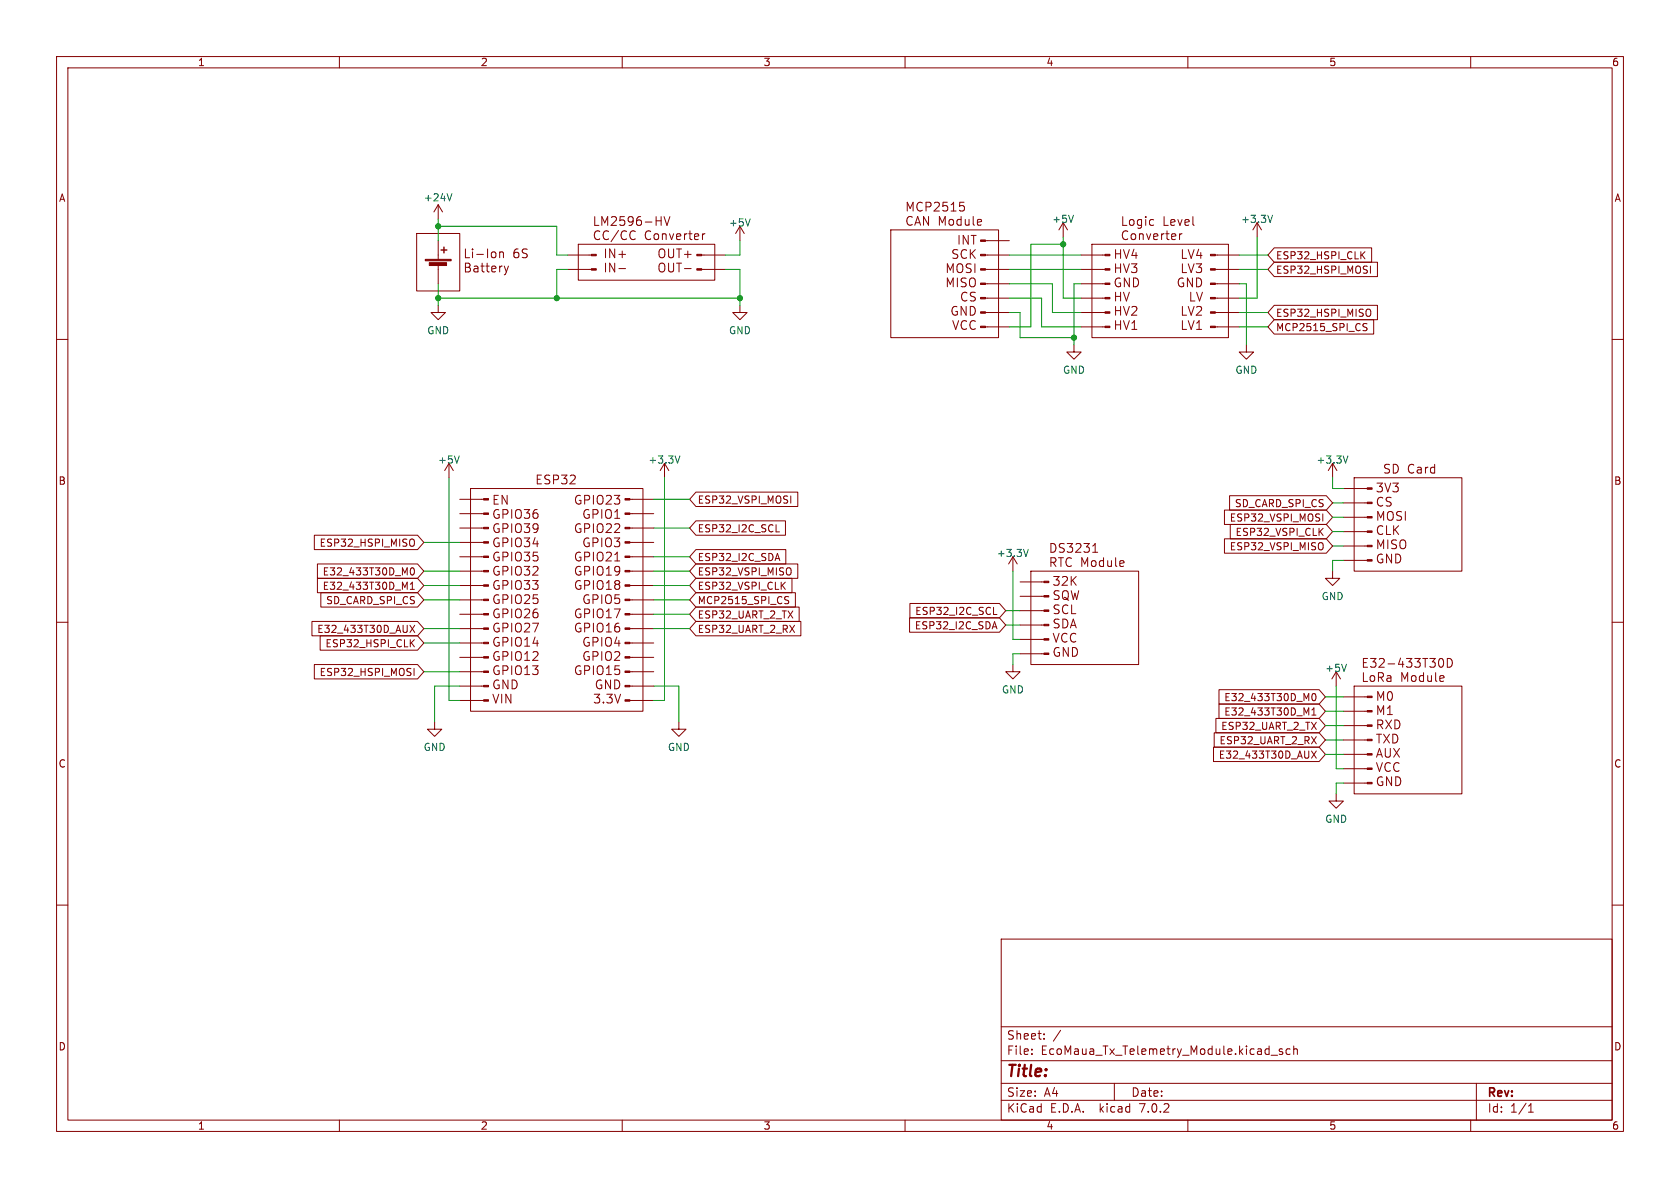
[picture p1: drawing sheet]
<svg xmlns="http://www.w3.org/2000/svg" width="297mm" height="210mm" viewBox="0 0 297 210" stroke-linecap="round" stroke-linejoin="round" font-family="sans-serif">
<g fill="none" stroke="#840000" stroke-width=".18">
<path d="M10 10h277v190h-277zM12 12h273v186h-273zM60 10v2M110 10v2M160 10v2M210 10v2M260 10v2M77.5 36.2v2.5M77.5 36.2l-.8 1.3M77.5 36.2l.7 1.3M117.4 38.3l.5 1.5 .5-1.5M169.7 35.8h.7"/>
<path d="M170.2 36.3l.3 .3v.4l-.3 .3M173.5 38.9v.3l-.7 .1M188 39.4l-.8 1.2M188 39.4v2.5M188 39.4l.7 1.2M222.2 39.4l-.7 1.2M222.2 39.4v2.5M222.2 39.4l.8 1.2M10 60h2M73.7 41.3h7.6v10.1h-7.6zM77.5 54v1.2h1.2l-1.2 1.3-1.3-1.3h1.3M77.5 42.5v3.3"/>
<path d="M77.5 46.9v3.3M88.3 44.5v1.1M88.3 44.7l.3-.2 .3 .1 .1 1M89.1 47l.4 1.1M89.5 48.1l-.1 .3M89.9 47l-.4 1.1M100.3 45.1h4.2M100.3 47.6h4.2M102.2 43.2h24.2v6.3h-24.2zM109.4 47.5h1.2M112.2 40.9l.1 .1M112.3 42.2l-.1 .1"/>
<path d="M121 47.5h1.2M124.1 45.1h4.2M124.1 47.6h4.2M124.2 41.3v1.1M124.6 41.3l-.3 .1-.1 .2M130.8 54v1.2h1.3l-1.3 1.3-1.3-1.3h1.3M130.8 40l-.8 1.3M130.8 40v2.5M130.8 40l.8 1.3M157.5 40.6h19v19.1h-19zM174.2 45.1h4.2M174.2 47.6h4.2"/>
<path d="M174.2 50.2h4.2M174.2 52.7h4.2M174.2 55.2h4.2M174.2 57.8h4.2M174.2 42.5h4.2M191.1 45.1h4.3M191.1 47.6h4.3M191.1 50.2h4.3M191.1 52.7h4.3M191.1 55.2h4.3M191.1 57.8h4.3M193 43.2h24.2v16.5h-24.2z"/>
<path d="M208.5 41.3v1.1M209 41.3l-.3 .1-.2 .2M214.9 45.1h4.2M214.9 47.6h4.2M214.9 50.2h4.2M214.9 52.7h4.2M214.9 55.2h4.2M214.9 57.8h4.2M225.3 56.5h17.5v2.6h-17.5l-1.1-1.3zM225.3 43.8h17.2v2.6h-17.2l-1.1-1.3zM225.3 46.4h18.2v2.5h-18.2l-1.1-1.3zM225.3 54h18.2v2.5h-18.2l-1.1-1.3z"/>
<path d="M240.8 45l.5 .8M241.2 57.8l.3 .1 .2 .3-.3 .3h-.3M241.2 57.2l.5 .1M241.3 44.5l-.7 .7M242.2 54.7a.9 .9 0 0 1 0 1.2M242.3 47v1.3M285 60h2M189.9 61v1.2h1.2l-1.2 1.3-1.3-1.3h1.3M220.3 61v1.2h1.3l-1.3 1.3-1.2-1.3h1.2M55.6 94.6h18.2l1.1 1.3-1.1 1.3h-18.2zM56.1 99.7h17.7l1.1 1.3-1.1 1.2h-17.7zM73 95.3l.1 .1a.81 .81 0 0 1-.1 1.2"/>
<path d="M79.4 81.9l-.8 1.3M79.4 81.9v2.6M79.4 81.9l.7 1.3M81.3 88.3h4.2M81.3 90.8h4.2M81.3 93.3h4.2M81.3 95.9h4.2M81.3 98.4h4.2M83.2 86.4h30.5v39.3h-30.5zM108.7 99.2h.9M111.4 88.3h4.2M111.4 90.8h4.2"/>
<path d="M111.4 93.3h4.2M111.4 95.9h4.2M111.4 98.4h4.2M117.5 81.9l-.8 1.3M117.5 81.9v2.6M117.5 81.9l.7 1.3M123 99.7h18v2.5h-18l-1.1-1.2zM123 97.2h15.9v2.5h-15.9l-1.1-1.3zM123 92.1h15.9v2.5h-15.9l-1.1-1.3zM123 87h18v2.5h-18l-1.1-1.2zM137.2 94h.6M137.4 97.8l.5 1.3"/>
<path d="M179.1 98.4l-.8 1.3M179.1 98.4v2.6M179.1 98.4l.7 1.3M193.2 97.6h.9M193.5 96.3l.1-.2v1.5M198.6 99.2l.1 .3-.7 .1M216.5 95.2h18l1.1 1.3-1.1 1.3h-18zM216.5 90.2h18l1.1 1.2-1.1 1.3h-18zM217.4 87.6h17.1l1.1 1.3-1.1 1.3h-17.1zM217.5 92.7h17l1.1 1.3-1.1 1.3h-17zM233.4 93.9l.5 .8M233.7 96a.9 .9 0 0 1 0 1.1"/>
<path d="M233.9 90.8v1.3M233.9 93.4l-.7 .7M235.6 81.9l-.8 1.3M235.6 81.9v2.6M235.6 81.9l.7 1.3M237.5 86.4h4.2M237.5 88.9h4.2M237.5 91.4h4.2M237.5 94h4.2M237.5 96.5h4.2M237.5 99.1h4.2M239.4 84.5h19v16.5h-19z"/>
<path d="M10 110h2M55.1 109.9h18.7l1.1 1.2-1.1 1.3h-18.7zM55.6 117.5h18.2l1.1 1.2-1.1 1.3h-18.2zM56.1 102.2h17.7l1.1 1.3-1.1 1.3h-17.7zM56.6 112.4h17.2l1.1 1.3-1.1 1.2h-17.2zM56.7 104.8h17.1l1.1 1.2-1.1 1.3h-17.1zM72.5 110.5l.8 1.3M72.5 104.2h.8M72.5 103.3l.4-.4v1.3M72.7 100.5l.1-.1a.68 .68 0 0 1 .5 .6 .68 .68 0 0 1-.5 .6l-.1-.1-.2-.3zM72.7 113.6l.6 .7M73.2 118.2v1.2"/>
<path d="M73.3 113.1l-.8 .7M73.3 110.5l-.8 1.3M81.3 101h4.2M81.3 103.5h4.2M81.3 106h4.2M81.3 108.6h4.2M81.3 111.1h4.2M81.3 113.7h4.2M81.3 116.2h4.2M81.3 118.7h4.2M111.4 101h4.2M111.4 103.5h4.2"/>
<path d="M111.4 106h4.2M111.4 108.6h4.2M111.4 111.1h4.2M111.4 113.7h4.2M111.4 116.2h4.2M111.4 118.7h4.2M123 102.2h17v2.6h-17l-1.1-1.3zM123 107.3h18.3v2.6h-18.3l-1.1-1.3zM123 109.9h18.6v2.5h-18.6l-1.1-1.3zM123 104.8h17.6v2.5h-17.6l-1.1-1.3zM139 106.1l.3 .1 .1 .3-.2 .2h-.3M139 105.5h.4"/>
<path d="M160.8 109.2h15.9l1.1 1.3-1.1 1.3h-15.9zM160.9 106.7h15.8l1.1 1.3-1.1 1.2h-15.8zM175.5 110.8h.6M175.6 108.6h.7M175.8 109.9l.5 1.3M179.1 117.5v1.2h1.2l-1.2 1.3-1.3-1.3h1.3M180.3 102.9h4.3M180.3 105.4h4.3M180.3 108h4.3M180.3 110.5h4.3M180.3 113h4.3M180.3 115.6h4.3"/>
<path d="M182.2 101h19.1v16.5h-19.1zM235.6 101v1.2h1.3l-1.3 1.3-1.3-1.3h1.3M236.2 118.7l-.7 1.3M236.2 118.7v2.6M236.2 118.7l.8 1.3M254.7 116.4a.83 .83 0 0 1 .4 1.4l-.4 .1M255.2 119.5l.1 .3-.8 .1M255.9 116.4a.78 .78 0 0 1 .9 .8 .78 .78 0 0 1-.9 .7zM285 110h2M76.8 127.6v1.3h1.3l-1.3 1.3-1.2-1.3h1.2M81.3 121.3h4.2M81.3 123.8h4.2"/>
<path d="M111.4 121.3h4.2M111.4 123.8h4.2M120 127.6v1.3h1.3l-1.3 1.3-1.3-1.3h1.3M214.5 132.1h18.7l1.1 1.3-1.1 1.2h-18.7zM214.7 129.5h18.5l1.1 1.3-1.1 1.3h-18.5zM215 127h18.2l1.1 1.3-1.1 1.2h-18.2zM215.5 124.5h17.7l1.1 1.2-1.1 1.3h-17.7zM215.5 121.9h17.7l1.1 1.3-1.1 1.3h-17.7zM231.9 132.8l.8 1.2M231.9 126.4h.7M231.9 125.5l.4-.4v1.3M232 122.7l.2-.1a.68 .68 0 0 1 .5 .6 .68 .68 0 0 1-.5 .7l-.2-.2-.1-.3z"/>
<path d="M232.7 132.8l-.8 1.2M237.5 123.2h4.2M237.5 125.7h4.2M237.5 128.3h4.2M237.5 130.8h4.2M237.5 133.4h4.2M237.5 135.9h4.2M237.5 138.4h4.2M239.4 121.3h19v19h-19zM10 160h2M236.2 140.3v1.3h1.3l-1.3 1.3-1.3-1.3h1.3M285 160h2"/>
<path d="M177 166h108v32h-108zM60 198v2M110 198v2M160 198v2M177 194.5h108M177 191.5h108M177 187.5h108M177 181.5h108M182.4 186.3v.1M182.4 185.5v.1M184.6 183.6v.1M184.6 182.8v.1"/>
<path d="M197 191.5v3M210 198v2M224.7 186.5h1.2M226.7 185.5l-.3-.1-.3 .2 .1 .2 .5 .2v.3h-.6M228.1 185.5l-.5-.1-.2 .3v.4l.1 .2h.6M228.7 185.5l.2-.1 .4 .1 .1 .9M228.7 184.9v1.5M260 198v2M261 191.5v6.5M270.2 196.6h.9M270.2 195.5l.4-.4v1.5"/>
</g>
<path d="M79.9 34.2l-.4 1.3M132.6 38.7l-.4 1.3M189.8 38.1l-.4 1.2M225 38.1l-.5 1.2M81.2 80.6l-.4 1.3M120.2 80.6l-.4 1.3M181.8 97.1l-.4 1.3M238.3 80.6l-.4 1.3M238 117.4l-.4 1.3" fill="none" stroke="#006464" stroke-width=".18"/>
<g fill="#840000" stroke="#840000" stroke-width=".18">
<path d="M75.2 45.8h4.6v.3h-4.6z"/>
<path d="M75.9 46.4h3v.5h-3z"/>
<path d="M184.6 102.7h.8v.3h-.8z"/>
<path d="M184.6 105.3h.8v.2h-.8z"/>
<path d="M184.6 107.8h.8v.3h-.8z"/>
<path d="M184.6 110.4h.8v.2h-.8z"/>
<path d="M184.6 112.9h.8v.3h-.8z"/>
<path d="M184.6 115.4h.8v.3h-.8z"/>
<path d="M85.5 88.1h.9v.3h-.9z"/>
<path d="M85.5 90.7h.9v.2h-.9z"/>
<path d="M85.5 93.2h.9v.3h-.9z"/>
<path d="M85.5 95.8h.9v.2h-.9z"/>
<path d="M85.5 98.3h.9v.3h-.9z"/>
<path d="M85.5 100.8h.9v.3h-.9z"/>
<path d="M85.5 103.4h.9v.2h-.9z"/>
<path d="M85.5 105.9h.9v.3h-.9z"/>
<path d="M85.5 108.5h.9v.2h-.9z"/>
<path d="M85.5 111h.9v.3h-.9z"/>
<path d="M85.5 113.5h.9v.3h-.9z"/>
<path d="M85.5 116.1h.9v.2h-.9z"/>
<path d="M85.5 118.6h.9v.3h-.9z"/>
<path d="M85.5 121.2h.9v.2h-.9z"/>
<path d="M85.5 123.7h.9v.3h-.9z"/>
<path d="M241.7 123.1h.9v.2h-.9z"/>
<path d="M241.7 125.6h.9v.3h-.9z"/>
<path d="M241.7 128.1h.9v.3h-.9z"/>
<path d="M241.7 130.7h.9v.2h-.9z"/>
<path d="M241.7 133.2h.9v.3h-.9z"/>
<path d="M241.7 135.8h.9v.2h-.9z"/>
<path d="M241.7 138.3h.9v.3h-.9z"/>
<path d="M195.4 45h.8v.2h-.8z"/>
<path d="M195.4 47.5h.8v.3h-.8z"/>
<path d="M195.4 50h.8v.3h-.8z"/>
<path d="M195.4 52.6h.8v.2h-.8z"/>
<path d="M195.4 55.1h.8v.3h-.8z"/>
<path d="M195.4 57.7h.8v.2h-.8z"/>
<path d="M214 57.7h.9v.2h-.9z"/>
<path d="M214 55.1h.9v.3h-.9z"/>
<path d="M214 52.6h.9v.2h-.9z"/>
<path d="M214 50h.9v.3h-.9z"/>
<path d="M214 47.5h.9v.3h-.9z"/>
<path d="M214 45h.9v.2h-.9z"/>
<path d="M241.7 86.2h.9v.3h-.9z"/>
<path d="M241.7 88.8h.9v.2h-.9z"/>
<path d="M241.7 91.3h.9v.3h-.9z"/>
<path d="M241.7 93.9h.9v.2h-.9z"/>
<path d="M241.7 96.4h.9v.2h-.9z"/>
<path d="M241.7 98.9h.9v.3h-.9z"/>
<path d="M110.5 123.7h.9v.3h-.9z"/>
<path d="M110.5 121.2h.9v.2h-.9z"/>
<path d="M110.5 118.6h.9v.3h-.9z"/>
<path d="M110.5 116.1h.9v.2h-.9z"/>
<path d="M110.5 113.5h.9v.3h-.9z"/>
<path d="M110.5 111h.9v.3h-.9z"/>
<path d="M110.5 108.5h.9v.2h-.9z"/>
<path d="M110.5 105.9h.9v.3h-.9z"/>
<path d="M110.5 103.4h.9v.2h-.9z"/>
<path d="M110.5 100.8h.9v.3h-.9z"/>
<path d="M110.5 98.3h.9v.3h-.9z"/>
<path d="M110.5 95.8h.9v.2h-.9z"/>
<path d="M110.5 93.2h.9v.3h-.9z"/>
<path d="M110.5 90.7h.9v.2h-.9z"/>
<path d="M110.5 88.1h.9v.3h-.9z"/>
<path d="M173.4 57.7h.8v.2h-.8z"/>
<path d="M173.4 55.1h.8v.3h-.8z"/>
<path d="M173.4 52.6h.8v.2h-.8z"/>
<path d="M173.4 50h.8v.3h-.8z"/>
<path d="M173.4 47.5h.8v.3h-.8z"/>
<path d="M173.4 45h.8v.2h-.8z"/>
<path d="M173.4 42.4h.8v.3h-.8z"/>
<path d="M104.5 45h.9v.2h-.9z"/>
<path d="M104.5 47.5h.9v.3h-.9z"/>
<path d="M123.2 47.5h.9v.3h-.9z"/>
<path d="M123.2 45h.9v.2h-.9z"/>
</g>
<path d="M78 44.2h1M78.5 43.7v1" fill="none" stroke="#840000" stroke-width=".25"/>
<g fill="none" stroke="#009600" stroke-width=".18">
<path d="M77.5 38.7v3.8M77.5 52.7h53.3M77.5 40h20.9v5.1h1.9M77.5 50.2v3.8M100.3 47.6h-1.9v5.1M128.3 47.6h2.5v6.4M130.8 42.5v2.6h-2.5M178.4 50.2h7.7v5h5M178.4 55.2h1.9v4.5h9.6M178.4 52.7h5.7v5.1h7M178.4 47.6h12.7M178.4 45.1h12.7"/>
<path d="M188 41.9v10.8h3.1M188 43.2h-5.8v14.6h-3.8M191.1 50.2h-1.2v10.8M219.1 50.2h1.2v10.8M219.1 55.2h5.1M219.1 57.8h5.1M219.1 47.6h5.1M219.1 45.1h5.1M222.2 41.9v10.8h-3.1M74.9 95.9h6.4M79.4 84.5v39.3h1.9M115.6 88.3h6.3"/>
<path d="M115.6 98.4h6.3M115.6 93.3h6.3M117.5 84.5v39.3h-1.9M235.6 84.5v1.9h1.9M235.6 88.9h1.9M235.6 91.4h1.9M235.6 96.5h1.9M235.6 94h1.9M237.5 99.1h-1.9v1.9M74.9 106h6.4M74.9 103.5h6.4M74.9 111.1h6.4"/>
<path d="M74.9 118.7h6.4M74.9 101h6.4M74.9 113.7h6.4M115.6 106h6.3M115.6 103.5h6.3M115.6 111.1h6.3M115.6 101h6.3M115.6 108.6h6.3M177.8 108h2.5M177.8 110.5h2.5M179.1 101v12h1.2M180.3 115.6h-1.2v1.9"/>
<path d="M81.3 121.3h-4.5v6.3M115.6 121.3h4.4v6.3M234.3 133.4h3.2M234.3 130.8h3.2M234.3 128.3h3.2M234.3 125.7h3.2M234.3 123.2h3.2M236.2 121.3v14.6h1.3M237.5 138.4h-1.3v1.9"/>
</g>
<g fill="#009600" stroke="#009600" stroke-width=".18">
<circle cx="188" cy="43.2" r=".46"/>
<circle cx="189.9" cy="59.7" r=".46"/>
<circle cx="130.8" cy="52.7" r=".46"/>
<circle cx="98.4" cy="52.7" r=".46"/>
<circle cx="77.5" cy="40" r=".46"/>
<circle cx="77.5" cy="52.7" r=".46"/>
</g>
<text font-size="2.8" fill="#840000" x="178" y="190.8">Title:</text>
<g font-size="2.2" fill="#840000">
<text x="104.8" y="40">LM2596-HV</text>
<text x="160" y="37.5">MCP2515</text>
<text x="160" y="40">CAN Module</text>
<text x="198.1" y="40">Logic</text>
<text x="205.5" y="40">Level</text>
<text x="81.9" y="45.7">Li-Ion</text>
<text x="90.6" y="45.7">6S</text>
<text x="104.8" y="42.5">CC/CC</text>
<text x="106.7" y="45.7">IN+</text>
<text x="113.9" y="42.5">Converter</text>
<text x="116.2" y="45.7">OUT+</text>
<text x="168.1" y="45.9">SCK</text>
<text x="169.1" y="43.4">INT</text>
<text x="196.8" y="45.9">HV4</text>
<text x="198.1" y="42.5">Converter</text>
<text x="208.6" y="45.9">LV4</text>
<text x="81.9" y="48.3">Battery</text>
<text x="106.7" y="48.3">IN-</text>
<text x="116.2" y="48.3">OUT-</text>
<text x="167" y="48.4">MOSI</text>
<text x="167" y="50.9">MISO</text>
<text x="169.6" y="53.4">CS</text>
<text x="196.8" y="48.4">HV3</text>
<text x="196.8" y="50.9">GND</text>
<text x="196.8" y="53.4">HV</text>
<text x="207.9" y="50.9">GND</text>
<text x="208.6" y="48.4">LV3</text>
<text x="210.1" y="53.4">LV</text>
<text x="167.9" y="55.9">GND</text>
<text x="168.2" y="58.4">VCC</text>
<text x="196.8" y="55.9">HV2</text>
<text x="196.8" y="58.4">HV1</text>
<text x="208.6" y="55.9">LV2</text>
<text x="208.6" y="58.4">LV1</text>
<text x="244.5" y="83.8">SD Card</text>
<text x="87" y="89.3">EN</text>
<text x="94.6" y="85.7">ESP32</text>
<text x="101.4" y="89.3">GPIO23</text>
<text x="243.2" y="87.1">3V3</text>
<text x="243.2" y="89.7">CS</text>
<text x="87" y="91.8">GPIO36</text>
<text x="87" y="94.3">GPIO39</text>
<text x="101.4" y="94.3">GPIO22</text>
<text x="102.8" y="91.8">GPIO1</text>
<text x="243.2" y="92.2">MOSI</text>
<text x="243.2" y="94.7">CLK</text>
<text x="87" y="96.8">GPIO34</text>
<text x="87" y="99.4">GPIO35</text>
<text x="87" y="101.9">GPIO32</text>
<text x="101.4" y="99.4">GPIO21</text>
<text x="101.4" y="101.9">GPIO19</text>
<text x="102.8" y="96.8">GPIO3</text>
<text x="185.4" y="97.8">DS3231</text>
<text x="185.4" y="100.3">RTC Module</text>
<text x="243.2" y="97.2">MISO</text>
<text x="243.2" y="99.7">GND</text>
<text x="87" y="104.4">GPIO33</text>
<text x="87" y="106.9">GPIO25</text>
<text x="101.4" y="104.4">GPIO18</text>
<text x="102.8" y="106.9">GPIO5</text>
<text x="186.1" y="103.7">32K</text>
<text x="186.1" y="106.2">SQW</text>
<text x="87" y="109.4">GPIO26</text>
<text x="87" y="111.9">GPIO27</text>
<text x="101.4" y="109.4">GPIO17</text>
<text x="101.4" y="111.9">GPIO16</text>
<text x="186.1" y="108.7">SCL</text>
<text x="186.1" y="111.2">SDA</text>
<text x="186.1" y="113.7">VCC</text>
<text x="87" y="114.4">GPIO14</text>
<text x="87" y="116.9">GPIO12</text>
<text x="87" y="119.4">GPIO13</text>
<text x="101.4" y="119.4">GPIO15</text>
<text x="102.8" y="114.4">GPIO4</text>
<text x="102.8" y="116.9">GPIO2</text>
<text x="186.1" y="116.2">GND</text>
<text x="240.7" y="118.1">E32-433T30D</text>
<text x="87" y="121.9">GND</text>
<text x="87" y="124.5">VIN</text>
<text x="104.8" y="124.5">3.3V</text>
<text x="105.1" y="121.9">GND</text>
<text x="240.7" y="120.7">LoRa</text>
<text x="243.2" y="124">M0</text>
<text x="247.5" y="120.7">Module</text>
<text x="243.2" y="126.5">M1</text>
<text x="243.2" y="129">RXD</text>
<text x="243.2" y="131.5">TXD</text>
<text x="243.2" y="134">AUX</text>
<text x="243.2" y="136.6">VCC</text>
<text x="243.2" y="139.1">GND</text>
</g>
<g font-size="2.1" fill="#840000">
<text x="178" y="183.9">Sheet:</text>
<text x="186.2" y="183.9">/</text>
<text x="178" y="186.6">File:</text>
<text x="184" y="186.6">EcoMaua_Tx_Telemetry_Module.kicad_sch</text>
<text x="178" y="196.8">KiCad</text>
<text x="178" y="194">Size:</text>
<text x="184.6" y="194">A4</text>
<text x="185.7" y="196.8">E.D.A.</text>
<text x="194.4" y="196.8">kicad</text>
<text x="200" y="194">Date:</text>
<text x="201.5" y="196.8">7.0.2</text>
<text x="263" y="194.2">Rev:</text>
<text x="263" y="196.8">Id:</text>
<text x="267" y="196.8">1/1</text>
</g>
<g font-size="1.8" fill="#840000">
<text x="35" y="11.8">1</text>
<text x="85" y="11.8">2</text>
<text x="135" y="11.8">3</text>
<text x="185" y="11.8">4</text>
<text x="235" y="11.8">5</text>
<text x="285" y="11.8">6</text>
<text x="10.4" y="35.8">A</text>
<text x="285.4" y="35.8">A</text>
<text x="225.6" y="46">ESP32_HSPI_CLK</text>
<text x="225.6" y="48.5">ESP32_HSPI_MOSI</text>
<text x="225.6" y="58.7">MCP2515_SPI_CS</text>
<text x="225.6" y="56.2">ESP32_HSPI_MISO</text>
<text x="10.3" y="85.8">B</text>
<text x="123.3" y="89.2">ESP32_VSPI_MOSI</text>
<text x="218.2" y="89.8">SD_CARD_SPI_CS</text>
<text x="285.3" y="85.8">B</text>
<text x="123.3" y="94.3">ESP32_I2C_SCL</text>
<text x="217.3" y="92.4">ESP32_VSPI_MOSI</text>
<text x="218.3" y="94.9">ESP32_VSPI_CLK</text>
<text x="56.4" y="96.8">ESP32_HSPI_MISO</text>
<text x="56.9" y="101.9">E32_433T30D_M0</text>
<text x="123.3" y="101.9">ESP32_VSPI_MISO</text>
<text x="123.3" y="99.3">ESP32_I2C_SDA</text>
<text x="217.3" y="97.4">ESP32_VSPI_MISO</text>
<text x="56.9" y="104.4">E32_433T30D_M1</text>
<text x="57.5" y="107">SD_CARD_SPI_CS</text>
<text x="123.3" y="104.4">ESP32_VSPI_CLK</text>
<text x="123.3" y="107">MCP2515_SPI_CS</text>
<text x="56" y="112">E32_433T30D_AUX</text>
<text x="123.3" y="109.5">ESP32_UART_2_TX</text>
<text x="123.3" y="112">ESP32_UART_2_RX</text>
<text x="161.6" y="111.4">ESP32_I2C_SDA</text>
<text x="161.7" y="108.9">ESP32_I2C_SCL</text>
<text x="56.4" y="119.7">ESP32_HSPI_MOSI</text>
<text x="57.4" y="114.6">ESP32_HSPI_CLK</text>
<text x="216.3" y="124.1">E32_433T30D_M0</text>
<text x="215.5" y="131.7">ESP32_UART_2_RX</text>
<text x="215.8" y="129.2">ESP32_UART_2_TX</text>
<text x="216.3" y="126.6">E32_433T30D_M1</text>
<text x="10.3" y="135.8">C</text>
<text x="215.3" y="134.3">E32_433T30D_AUX</text>
<text x="285.3" y="135.8">C</text>
<text x="10.3" y="185.8">D</text>
<text x="285.3" y="185.8">D</text>
<text x="35" y="199.8">1</text>
<text x="85" y="199.8">2</text>
<text x="135" y="199.8">3</text>
<text x="185" y="199.8">4</text>
<text x="235" y="199.8">5</text>
<text x="285" y="199.8">6</text>
</g>
<g font-size="1.8" fill="#006464">
<text x="74.9" y="35.8">+24V</text>
<text x="128.8" y="40.2">+5V</text>
<text x="186" y="39.6">+5V</text>
<text x="219.3" y="39.6">+3.3V</text>
<text x="75.5" y="59.2">GND</text>
<text x="128.8" y="59.2">GND</text>
<text x="187.9" y="66.2">GND</text>
<text x="218.3" y="66.2">GND</text>
<text x="77.4" y="82.1">+5V</text>
<text x="114.6" y="82.1">+3.3V</text>
<text x="232.7" y="82.1">+3.3V</text>
<text x="176.2" y="98.6">+3.3V</text>
<text x="233.6" y="106.2">GND</text>
<text x="234.2" y="118.9">+5V</text>
<text x="177.1" y="122.7">GND</text>
<text x="74.8" y="132.9">GND</text>
<text x="118" y="132.9">GND</text>
<text x="234.2" y="145.6">GND</text>
</g>
</svg>
